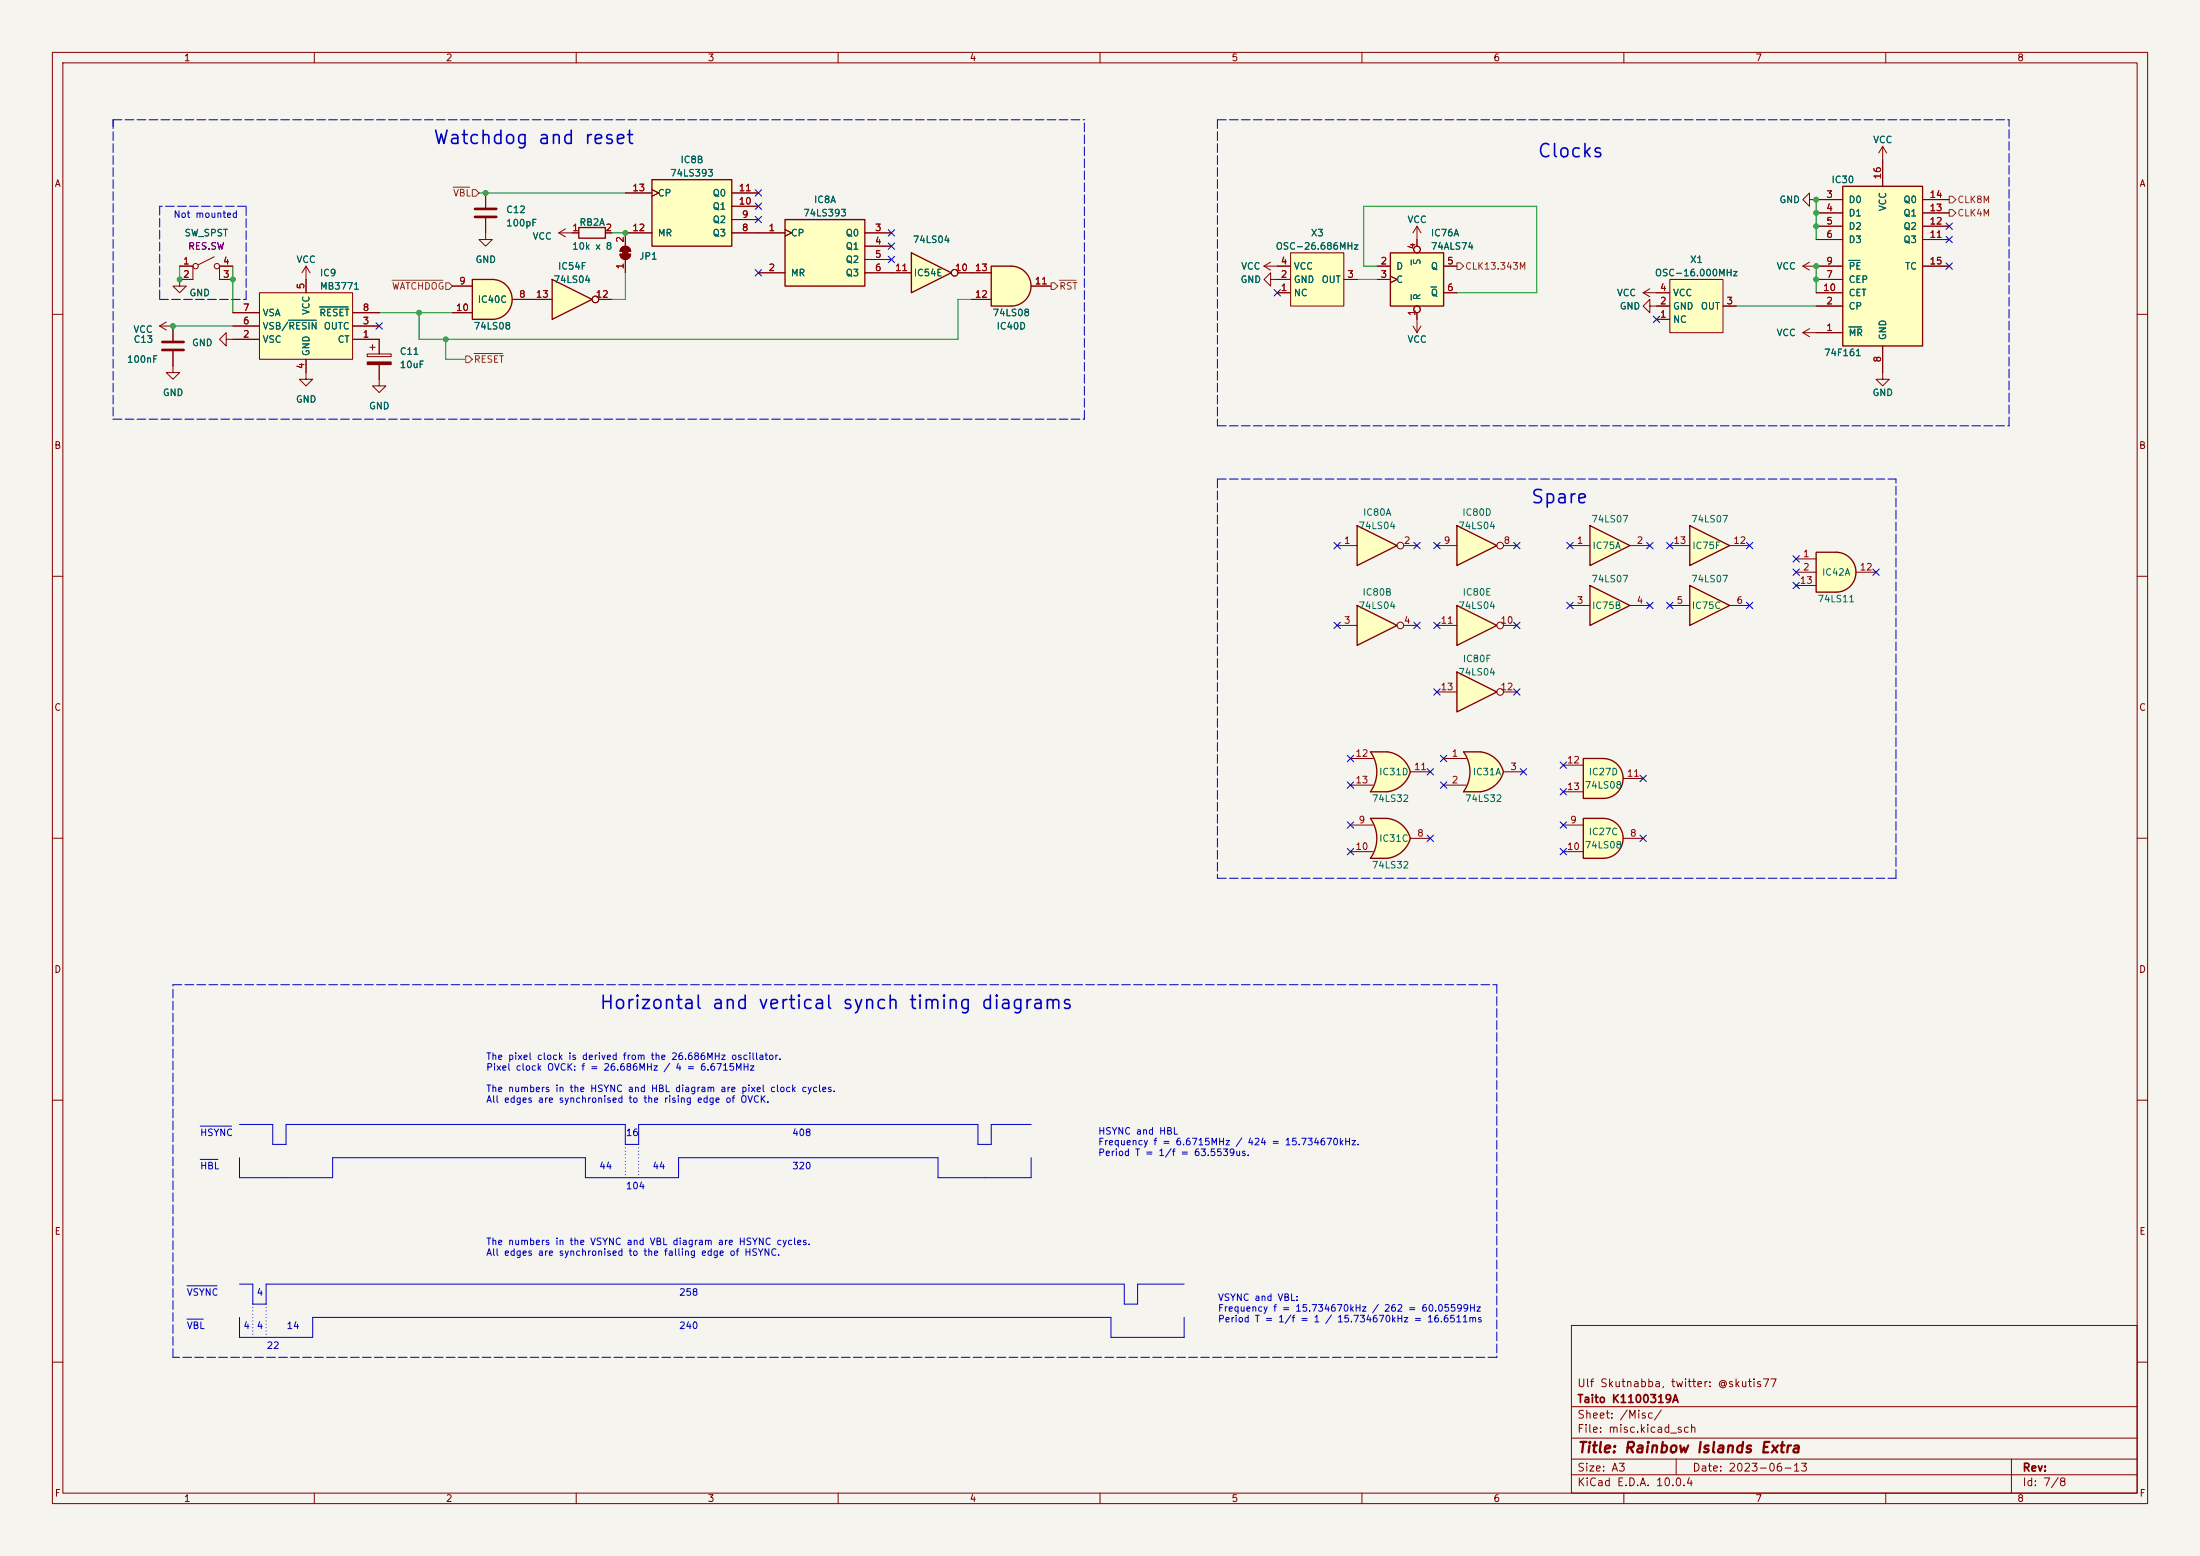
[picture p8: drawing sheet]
<svg xmlns="http://www.w3.org/2000/svg" width="420mm" height="297mm" viewBox="0 0 420 297" stroke-linecap="round" stroke-linejoin="round" font-family="sans-serif">
<path d="M0 0h420v297h-420z" fill="#f5f4ef" stroke="#f5f4ef" stroke-width=".19"/>
<g fill="none" stroke="#840000" stroke-width=".19">
<path d="M10 10h400v277h-400zM12 12h396v273h-396zM60 10v2M110 10v2M160 10v2M210 10v2M260 10v2M310 10v2M360 10v2M10 60h2M408 60h2M10 110h2"/>
<path d="M408 110h2M10 160h2M408 160h2M10 210h2M408 210h2M300 253h108v32h-108zM10 260h2M300 278.5h108M300 274.5h108M300 268.5h108M320 278.5v3M384 278.5v6.5"/>
<path d="M408 260h2M60 285v2M110 285v2M160 285v2M210 285v2M260 285v2M300 281.5h108M310 285v2M360 285v2"/>
</g>
<path d="M49.5 55.9h17.8v12.7h-17.8z" fill="#ffffc2"/>
<path d="M44.4 59.7h5.1M49.5 55.9h17.8v12.7h-17.8zM58.4 53.3v2.6M67.3 59.7h5.1M241.3 50.8l1.3 .8M241.3 50.8h2.5M242.6 50l-1.3 .8M44.4 64.8h5.1M44.4 62.2h5.1M58.4 68.6v2.5M67.3 64.8h5.1M67.3 62.2h5.1" fill="none" stroke="#840000" stroke-width=".19"/>
<path d="M61 58.6h5.5M55.1 61.1h5.3" fill="none" stroke="#006464" stroke-width=".19"/>
<path d="M246.4 48.3h10.1v10.1h-10.1z" fill="#ffffc2"/>
<path d="M243.8 55.9h2.6M243.8 53.3h2.6M243.8 50.8h2.6M246.4 48.3h10.1v10.1h-10.1zM256.5 53.3h2.6" fill="none" stroke="#840000" stroke-width=".19"/>
<path d="M265.4 48.3h10.2v10.1h-10.2z" fill="#ffffc2"/>
<path d="M265.4 48.3h10.2v10.1h-10.2z" fill="none" stroke="#840000" stroke-width=".25"/>
<g fill="none" stroke="#840000" stroke-width=".19">
<path d="M242.6 53.3v-1.2l-1.3 1.2 1.3 1.3v-1.3h1.2M262.9 50.8h2.5M262.9 53.3h2.5M265.4 52.7l1.3 .6-1.3 .7M270.5 43.2v3.8M270.5 59.7v3.8M270.5 43.2l-.8 1.3M270.5 43.2l.8 1.3M275.6 50.8h2.5M275.6 55.9h2.5M269.7 62.2l.8 1.3M271.3 62.2l-.8 1.3"/>
<path d="M359.4 71.1v1.3h1.3l-1.3 1.3-1.3-1.3h1.3"/>
<circle cx="270.5" cy="59.1" r=".63"/>
<circle cx="270.5" cy="47.6" r=".63"/>
</g>
<path d="M269.4 49.6v1M269.4 56.3v1M273.2 54.8h1" fill="none" stroke="#006464" stroke-width=".19"/>
<path d="M351.8 35.6h15.2v30.4h-15.2z" fill="#ffffc2"/>
<path d="M351.8 35.6h15.2v30.4h-15.2z" fill="none" stroke="#840000" stroke-width=".25"/>
<g fill="none" stroke="#840000" stroke-width=".19">
<path d="M346.7 38.1h5.1M359.4 27.9v7.7M359.4 27.9l-.8 1.3M359.4 27.9l.8 1.3M367 38.1h5.1M346.7 58.4h5.1M346.7 40.6h5.1M346.7 43.2h5.1M346.7 45.7h5.1M346.7 53.3h5.1M346.7 50.8h5.1M346.7 55.9h5.1"/>
<path d="M367 40.6h5.1M367 43.2h5.1M367 45.7h5.1M367 50.8h5.1M346.7 63.5h5.1M359.4 66v5.1"/>
</g>
<path d="M352.9 49.7h2.2M352.9 62.4h2.5" fill="none" stroke="#006464" stroke-width=".19"/>
<path d="M193 50.8a3.8 3.8 0 0 1 3.8 3.8 3.8 3.8 0 0 1-3.8 3.8z" fill="#ffffc2" stroke="#ffffc2" stroke-width=".19"/>
<path d="M189.2 50.8h3.8v7.6h-3.8z" fill="#ffffc2"/>
<path d="M189.2 50.8h3.8a3.8 3.8 0 0 1 3.8 3.8 3.8 3.8 0 0 1-3.8 3.8h-3.8z" fill="none" stroke="#840000" stroke-width=".25"/>
<path d="M185.4 57.2h3.8M185.4 52.1h3.8M196.8 54.6h3.9M313.7 55.9l1.3 .7M313.7 55.9h2.5M315 55.1l-1.3 .8M344.2 63.5l1.2 .8M344.2 63.5h2.5M345.4 62.7l-1.2 .8" fill="none" stroke="#840000" stroke-width=".19"/>
<path d="M318.8 53.3h10.1v10.2h-10.1z" fill="#ffffc2"/>
<path d="M345.4 38.1v-1.3l-1.2 1.3 1.2 1.3v-1.3h1.3M315 58.4v-1.2l-1.3 1.2 1.3 1.3v-1.3h3.8M316.2 55.9h2.6M318.8 53.3h10.1v10.2h-10.1zM328.9 58.4h2.6M344.2 50.8l1.2 .8M344.2 50.8h2.5M345.4 50l-1.2 .8M316.2 61h2.6" fill="none" stroke="#840000" stroke-width=".19"/>
<path d="M306.1 156.2a3.8 3.8 0 0 1 3.8 3.8 3.8 3.8 0 0 1-3.8 3.8z" fill="#ffffc2" stroke="#ffffc2" stroke-width=".19"/>
<path d="M302.3 156.2h3.8v7.6h-3.8z" fill="#ffffc2"/>
<path d="M302.3 156.2h3.8a3.8 3.8 0 0 1 3.8 3.8 3.8 3.8 0 0 1-3.8 3.8h-3.8z" fill="none" stroke="#840000" stroke-width=".25"/>
<path d="M298.4 157.5h3.9M298.4 162.6h3.9M309.9 160h3.8" fill="none" stroke="#840000" stroke-width=".19"/>
<path d="M261.6 156.2h3.2M261.6 163.8h3.2" fill="none" stroke="#ffffc2" stroke-width=".19"/>
<g fill="#ffffc2" stroke="#ffffc2" stroke-width=".19">
<path d="M264.2 158.7l5 1.3a5.2 5.2 0 0 1-4.4 3.8z"/>
<path d="M264.8 156.2a5.1 5.1 0 0 1 4.4 3.8l-4.9 1.3z"/>
</g>
<path d="M261.6 156.2h3.2v7.6h-3.2a6.7 6.7 0 0 0 0-7.6z" fill="#ffffc2"/>
<path d="M264.8 156.2h-3.2a6.6 6.6 0 0 1 0 7.6h3.2M264.8 156.2a5.2 5.2 0 0 1 4.4 3.8 5.2 5.2 0 0 1-4.4 3.8" fill="none" stroke="#840000" stroke-width=".25"/>
<path d="M257.8 157.5h4.3M257.8 162.6h4.3M269.2 160h3.8" fill="none" stroke="#840000" stroke-width=".19"/>
<path d="M261.6 143.5h3.2M261.6 151.1h3.2" fill="none" stroke="#ffffc2" stroke-width=".19"/>
<g fill="#ffffc2" stroke="#ffffc2" stroke-width=".19">
<path d="M264.2 146l5 1.3a5.2 5.2 0 0 1-4.4 3.8z"/>
<path d="M264.8 143.5a5.1 5.1 0 0 1 4.4 3.8l-4.9 1.3z"/>
</g>
<path d="M261.6 143.5h3.2v7.6h-3.2a6.7 6.7 0 0 0 0-7.6z" fill="#ffffc2"/>
<path d="M264.8 143.5h-3.2a6.6 6.6 0 0 1 0 7.6h3.2M264.8 143.5a5.2 5.2 0 0 1 4.4 3.8 5.2 5.2 0 0 1-4.4 3.8" fill="none" stroke="#840000" stroke-width=".25"/>
<path d="M257.8 144.8h4.3M257.8 149.9h4.3M269.2 147.3h3.8" fill="none" stroke="#840000" stroke-width=".19"/>
<path d="M259.1 115.6l7.6 3.8-7.6 3.8z" fill="#ffffc2"/>
<path d="M259.1 115.6l7.6 3.8-7.6 3.8z" fill="none" stroke="#840000" stroke-width=".25"/>
<g fill="none" stroke="#840000" stroke-width=".19">
<path d="M255.3 119.4h3.8M268 119.4h2.5"/>
<circle cx="267.3" cy="119.4" r=".63"/>
</g>
<path d="M259.1 100.3l7.6 3.8-7.6 3.9z" fill="#ffffc2"/>
<path d="M259.1 100.3l7.6 3.8-7.6 3.9z" fill="none" stroke="#840000" stroke-width=".25"/>
<g fill="none" stroke="#840000" stroke-width=".19">
<path d="M255.3 104.1h3.8M268 104.1h2.5"/>
<circle cx="267.3" cy="104.1" r=".63"/>
</g>
<path d="M306.1 144.8a3.8 3.8 0 0 1 3.8 3.8 3.8 3.8 0 0 1-3.8 3.8z" fill="#ffffc2" stroke="#ffffc2" stroke-width=".19"/>
<path d="M302.3 144.8h3.8v7.6h-3.8z" fill="#ffffc2"/>
<path d="M302.3 144.8h3.8a3.8 3.8 0 0 1 3.8 3.8 3.8 3.8 0 0 1-3.8 3.8h-3.8z" fill="none" stroke="#840000" stroke-width=".25"/>
<path d="M298.4 146.1h3.9M298.4 151.1h3.9M309.9 148.6h3.8" fill="none" stroke="#840000" stroke-width=".19"/>
<path d="M279.4 143.5h3.2M279.4 151.1h3.2" fill="none" stroke="#ffffc2" stroke-width=".19"/>
<g fill="#ffffc2" stroke="#ffffc2" stroke-width=".19">
<path d="M282 146l5 1.3a5.2 5.2 0 0 1-4.4 3.8z"/>
<path d="M282.6 143.5a5.1 5.1 0 0 1 4.4 3.8l-5 1.3z"/>
</g>
<path d="M279.4 143.5h3.2v7.6h-3.2a6.7 6.7 0 0 0 0-7.6z" fill="#ffffc2"/>
<path d="M279.4 143.5h3.2a5.1 5.1 0 0 1 4.4 3.8 5.2 5.2 0 0 1-4.4 3.8h-3.2a6.6 6.6 0 0 0 0-7.6z" fill="none" stroke="#840000" stroke-width=".25"/>
<path d="M275.6 144.8h4.3M275.6 149.9h4.3M287 147.3h3.8" fill="none" stroke="#840000" stroke-width=".19"/>
<path d="M303.5 100.3l7.6 3.8-7.6 3.9z" fill="#ffffc2"/>
<path d="M303.5 100.3l7.6 3.8-7.6 3.9z" fill="none" stroke="#840000" stroke-width=".25"/>
<path d="M299.7 104.1h3.8M311.1 104.1h3.9" fill="none" stroke="#840000" stroke-width=".19"/>
<path d="M303.5 111.8l7.6 3.8-7.6 3.8z" fill="#ffffc2"/>
<path d="M303.5 111.8l7.6 3.8-7.6 3.8z" fill="none" stroke="#840000" stroke-width=".25"/>
<path d="M299.7 115.6h3.8M311.1 115.6h3.9" fill="none" stroke="#840000" stroke-width=".19"/>
<path d="M278.1 115.6l7.6 3.8-7.6 3.8z" fill="#ffffc2"/>
<path d="M278.1 115.6l7.6 3.8-7.6 3.8z" fill="none" stroke="#840000" stroke-width=".25"/>
<g fill="none" stroke="#840000" stroke-width=".19">
<path d="M274.3 119.4h3.8M287 119.4h2.6"/>
<circle cx="286.4" cy="119.4" r=".63"/>
</g>
<path d="M278.1 100.3l7.6 3.8-7.6 3.9z" fill="#ffffc2"/>
<path d="M278.1 100.3l7.6 3.8-7.6 3.9z" fill="none" stroke="#840000" stroke-width=".25"/>
<g fill="none" stroke="#840000" stroke-width=".19">
<path d="M274.3 104.1h3.8M287 104.1h2.6"/>
<circle cx="286.4" cy="104.1" r=".63"/>
</g>
<path d="M278.1 128.3l7.6 3.8-7.6 3.8z" fill="#ffffc2"/>
<path d="M278.1 128.3l7.6 3.8-7.6 3.8z" fill="none" stroke="#840000" stroke-width=".25"/>
<g fill="none" stroke="#840000" stroke-width=".19">
<path d="M274.3 132.1h3.8M287 132.1h2.6"/>
<circle cx="286.4" cy="132.1" r=".63"/>
</g>
<path d="M322.6 111.8l7.6 3.8-7.6 3.8z" fill="#ffffc2"/>
<path d="M322.6 111.8l7.6 3.8-7.6 3.8z" fill="none" stroke="#840000" stroke-width=".25"/>
<path d="M318.8 115.6h3.8M330.2 115.6h3.8" fill="none" stroke="#840000" stroke-width=".19"/>
<path d="M350.5 105.4a3.8 3.8 0 0 1 3.8 3.8 3.8 3.8 0 0 1-3.8 3.8z" fill="#ffffc2" stroke="#ffffc2" stroke-width=".19"/>
<path d="M346.7 105.4h3.8v7.6h-3.8z" fill="#ffffc2"/>
<path d="M346.7 105.4h3.8a3.8 3.8 0 0 1 3.8 3.8 3.8 3.8 0 0 1-3.8 3.8h-3.8z" fill="none" stroke="#840000" stroke-width=".25"/>
<path d="M342.9 106.7h3.8M342.9 109.2h3.8M342.9 111.8h3.8M354.3 109.2h3.8" fill="none" stroke="#840000" stroke-width=".19"/>
<path d="M322.6 100.3l7.6 3.8-7.6 3.9z" fill="#ffffc2"/>
<path d="M322.6 100.3l7.6 3.8-7.6 3.9z" fill="none" stroke="#840000" stroke-width=".25"/>
<path d="M58.4 71.1v1.3h1.3l-1.3 1.3-1.3-1.3h1.3M70.1 67.6h4.6v.5h-4.6zM70.6 66.3h1M71.1 65.8v1M72.4 69.6v4.1h1.3l-1.3 1.2-1.3-1.2h1.3M72.4 64.8v2.8M318.8 104.1h3.8M330.2 104.1h3.8" fill="none" stroke="#840000" stroke-width=".19"/>
<path d="M70.1 69.1h4.6v.5h-4.6z" fill="#840000" stroke="#840000" stroke-width=".19"/>
<path d="M94 53.3a3.8 3.8 0 0 1 3.8 3.9 3.8 3.8 0 0 1-3.8 3.8z" fill="#ffffc2" stroke="#ffffc2" stroke-width=".19"/>
<path d="M90.2 53.3h3.8v7.7h-3.8z" fill="#ffffc2"/>
<path d="M90.2 53.3h3.8a3.8 3.8 0 0 1 3.8 3.9 3.8 3.8 0 0 1-3.8 3.8h-3.8z" fill="none" stroke="#840000" stroke-width=".25"/>
<path d="M86.4 54.6h3.8M86.4 59.7h3.8M97.8 57.2h3.8" fill="none" stroke="#840000" stroke-width=".19"/>
<path d="M105.4 53.3l7.6 3.9-7.6 3.8z" fill="#ffffc2"/>
<path d="M105.4 53.3l7.6 3.9-7.6 3.8zM110.5 43.4h5.1v2.1h-5.1z" fill="none" stroke="#840000" stroke-width=".25"/>
<g fill="none" stroke="#840000" stroke-width=".19">
<path d="M92.7 36.8v2.8M92.7 41.7v4h1.3l-1.3 1.3-1.3-1.3h1.3M101.6 57.2h3.8M106.7 44.5h3.8M106.7 44.5l1.2 .7M107.9 43.7l-1.2 .8M114.3 57.2h2.5M115.6 44.5h1.2M118.4 48.5h2a1.02 1.02 0 0 1-1 1 1.02 1.02 0 0 1-1-1zM118.7 47.3a1.02 1.02 0 0 1 1.1-.2 1.02 1.02 0 0 1 .6 .9h-2zM119.4 44.5v2.5M119.4 49.5v2.6"/>
<path d="M33 69.9v1.2h1.3l-1.3 1.3-1.3-1.3h1.3"/>
<circle cx="113.7" cy="57.1" r=".63"/>
</g>
<path d="M90.7 39.9h4M90.7 41.4h4" fill="none" stroke="#840000" stroke-width=".51"/>
<g fill="#840000" stroke="#840000" stroke-width=".19">
<path d="M118.9 47.8h1v1h-1z"/>
<path d="M118.4 48.5h2a1.02 1.02 0 0 1-1 1 1.02 1.02 0 0 1-1-1z"/>
<path d="M118.7 47.3a1.02 1.02 0 0 1 1.1-.2 1.02 1.02 0 0 1 .6 .9h-2z"/>
</g>
<path d="M124.5 34.3h15.2v12.7h-15.2z" fill="#ffffc2"/>
<path d="M124.5 34.3h15.2v12.7h-15.2z" fill="none" stroke="#840000" stroke-width=".25"/>
<path d="M119.4 36.8h5.1M124.5 36.2l1.2 .6-1.2 .7M139.7 39.4h5.1M139.7 36.8h5.1M119.4 44.5h5.1M139.7 44.5h5.1M139.7 41.9h5.1" fill="none" stroke="#840000" stroke-width=".19"/>
<path d="M149.9 41.9h15.2v12.7h-15.2z" fill="#ffffc2"/>
<path d="M149.9 41.9h15.2v12.7h-15.2z" fill="none" stroke="#840000" stroke-width=".25"/>
<path d="M144.8 44.5h5.1M144.8 52.1h5.1M149.9 43.8l1.2 .7-1.2 .6M165.1 44.5h5.1M165.1 52.1h5.1M165.1 47h5.1M165.1 49.5h5.1" fill="none" stroke="#840000" stroke-width=".19"/>
<path d="M174 48.3l7.6 3.8-7.6 3.8z" fill="#ffffc2"/>
<path d="M174 48.3l7.6 3.8-7.6 3.8z" fill="none" stroke="#840000" stroke-width=".25"/>
<g fill="none" stroke="#840000" stroke-width=".19">
<path d="M92.7 36.8v2.8M119.4 36.8h5.1M124.5 36.2l1.2 .6-1.2 .7M139.7 39.4h5.1M139.7 36.8h5.1M346.7 38.1h5.1M359.4 30.5v5.1M367 38.1h5.1M34.3 50.8h2.5v2.5h-2.5v1.3h1.3l-1.3 1.3-1.3-1.3h1.3M40.9 49l-3.1 1.5M44.4 50.8h-2.5v2.5h2.5M44.4 59.7h5.1"/>
<path d="M58.4 50.8l-.7 1.3M58.4 50.8l.8 1.3M58.4 50.8v5.1M67.3 59.7h5.1M86.4 59.7h3.8M86.4 54.6h3.8M92.7 41.7v2.8M97.8 57.2h7.6M109.2 44.5h1.3M114.3 57.2h2.5M115.6 44.5h1.2M119.4 49.5v2.6"/>
<path d="M124.5 44.5h-5.1v2.5M139.7 44.5h10.2M139.7 41.9h5.1M144.8 52.1h5.1M149.9 43.8l1.2 .7-1.2 .6M165.1 52.1h8.9M165.1 44.5h5.1M165.1 47h5.1M165.1 49.5h5.1M182.9 52.1h6.3M185.4 57.2h3.8M196.8 54.6h3.9"/>
<path d="M243.8 50.8h2.6M243.8 53.3h2.6M243.8 55.9h2.6M256.5 53.3h2.6M262.9 50.8h2.5M262.9 53.3h2.5M265.4 52.7l1.3 .6-1.3 .7M270.5 45.7v1.3M270.5 59.7v1.3M275.6 50.8h2.5M275.6 55.9h2.5M316.2 58.4h2.6"/>
<path d="M316.2 55.9h2.6M328.9 58.4h2.6M346.7 50.8h5.1M346.7 53.3h5.1M346.7 58.4h5.1M346.7 55.9h5.1M346.7 40.6h5.1M346.7 43.2h5.1M346.7 45.7h5.1M367 50.8h5.1M367 40.6h5.1M367 43.2h5.1"/>
<path d="M367 45.7h5.1M30.5 62.2l1.2 .8M30.5 62.2h2.5v2.8M31.7 61.5l-1.2 .7M33 67.1v2.8M43.2 64.8v-1.3l-1.3 1.3 1.3 1.2v-1.2h6.3M44.4 62.2h5.1M58.4 68.6v2.5M67.3 62.2h5.1M67.3 64.8h5.1v2.8M72.4 69.6v2.8M316.2 61h2.6"/>
<path d="M346.7 63.5h5.1M359.4 66v5.1"/>
<circle cx="37.3" cy="50.8" r=".51"/>
<circle cx="41.4" cy="50.8" r=".51"/>
<circle cx="113.7" cy="57.1" r=".63"/>
<circle cx="182.2" cy="52.1" r=".63"/>
<circle cx="270.5" cy="59.1" r=".63"/>
<circle cx="270.5" cy="47.6" r=".63"/>
</g>
<path d="M31 65.3h4.1M31 66.8h4.1" fill="none" stroke="#840000" stroke-width=".51"/>
<path d="M86.5 35.7h3.1M90.2 36.2h.6l.6 .6-.6 .7h-.6zM372.1 37.5h.6l.7 .6-.7 .6h-.6zM74.8 53.5h9.8M85.1 54h.6l.7 .6-.7 .6h-.6zM200.7 54h.6l.6 .6-.6 .6h-.6zM202.2 53.5h3.2M278.1 50.2h.7l.6 .6-.6 .6h-.7zM372.1 40h.6l.7 .6-.7 .7h-.6zM88.9 67.9h.6l.7 .7-.7 .6h-.6zM90.5 67.5h5.5" fill="none" stroke="#725600" stroke-width=".19"/>
<g fill="none" stroke="#0000c2" stroke-width=".19" stroke-dasharray="1.7 .6">
<path d="M21.6 22.9v1.2M21.6 22.9h185.4M21.6 22.9v57.1M30.5 39.4v17.8M47 39.4h-16.5M232.4 22.9h151.1M232.4 22.9v58.4M30.5 57.2h16.5M47 57.2v-17.8M21.6 80h185.4M207 80v-57.1M232.4 81.3h151.1"/>
<path d="M232.4 91.4v76.2M232.4 91.4h129.5M383.5 81.3v-58.4M232.4 167.6h129.5M361.9 167.6v-76.2M33 188h50.8M83.8 188h201.9M285.7 188v71.1M33 259.1v-71.1M285.7 259.1h-252.7"/>
</g>
<path d="M38.2 215h6M45.7 214.6h6.4v3.8h2.5v-3.8h64.8v3.8h2.5v-3.8h64.8v3.8h2.5v-3.8h7.6M38.2 221.3h3.4M45.7 221v3.8h17.8v-3.8h48.3v3.8h17.7v-3.8h49.6v3.8h17.7v-3.8M35.7 251.8h3.1M35.7 245.4h5.7M45.7 245.1h2.6v3.8h2.5v-3.8h163.8v3.8h2.6v-3.8h8.9M45.7 251.5v3.8h14v-3.8h152.4v3.8h14v-3.8" fill="none" stroke="#0000c2" stroke-width=".19"/>
<path d="M119.4 218.4v6.4M121.9 218.4v6.4M48.3 248.9v6.4M50.8 248.9v6.4" fill="none" stroke="#0000c2" stroke-width=".19" stroke-dasharray="0 .6"/>
<g fill="none" stroke="#009600" stroke-width=".19">
<path d="M91.4 36.8h28M346.7 38.1v7.6M34.3 50.8v2.5M44.4 50.8v8.9M72.4 59.7h14M116.8 44.5h2.6M119.4 52.1v5.1h-2.6M185.4 57.2h-2.5v7.6h-102.9v-5.1M259.1 53.3h3.8M262.9 50.8h-2.6v-11.4h33.1v16.5h-15.3M331.5 58.4h15.2M346.7 50.8v5.1"/>
<path d="M33 62.2h11.4M85.1 64.8v3.8h3.8"/>
</g>
<g fill="none" stroke="#000084" stroke-width=".19">
<path d="M144.2 36.2l1.2 1.2M144.2 38.8l1.2 1.2M145.4 36.2l-1.2 1.2M145.4 38.8l-1.2 1.2M144.2 51.5l1.2 1.2M144.2 41.3l1.2 1.2M145.4 51.5l-1.2 1.2M145.4 41.3l-1.2 1.2M169.6 46.4l1.2 1.2M169.6 43.8l1.2 1.3M169.6 48.9l1.2 1.2M170.8 46.4l-1.2 1.2"/>
<path d="M170.8 43.8l-1.2 1.3M170.8 48.9l-1.2 1.2M243.2 55.3l1.2 1.2M244.4 55.3l-1.2 1.2M371.5 42.6l1.2 1.2M371.5 50.2l1.2 1.2M371.5 45.1l1.2 1.2M372.7 42.6l-1.2 1.2M372.7 50.2l-1.2 1.2M372.7 45.1l-1.2 1.2M71.8 61.6l1.2 1.2M73 61.6l-1.2 1.2"/>
<path d="M315.6 60.4l1.2 1.2M316.8 60.4l-1.2 1.2M254.7 103.5l1.2 1.2M254.7 118.8l1.2 1.2M255.9 103.5l-1.2 1.2M255.9 118.8l-1.2 1.2M269.9 103.5l1.2 1.2M269.9 118.8l1.2 1.2M271.1 103.5l-1.2 1.2M271.1 118.8l-1.2 1.2M273.7 118.8l1.2 1.2M273.7 103.5l1.2 1.2"/>
<path d="M274.9 118.8l-1.2 1.2M274.9 103.5l-1.2 1.2M289 103.5l1.2 1.2M289 118.8l1.2 1.2M290.2 103.5l-1.2 1.2M290.2 118.8l-1.2 1.2M299.1 103.5l1.2 1.2M299.1 115l1.2 1.2M300.3 115l-1.2 1.2M300.3 103.5l-1.2 1.2M314.4 115l1.2 1.2M314.4 103.5l1.2 1.2"/>
<path d="M315.6 115l-1.2 1.2M315.6 103.5l-1.2 1.2M318.2 115l1.2 1.2M318.2 103.5l1.2 1.2M319.4 115l-1.2 1.2M319.4 103.5l-1.2 1.2M333.4 103.5l1.2 1.2M333.4 115l1.2 1.2M334.6 103.5l-1.2 1.2M334.6 115l-1.2 1.2M342.3 106.1l1.2 1.2M342.3 111.2l1.2 1.2"/>
<path d="M342.3 108.6l1.2 1.2M343.5 106.1l-1.2 1.2M343.5 111.2l-1.2 1.2M343.5 108.6l-1.2 1.2M357.5 108.6l1.2 1.2M358.7 108.6l-1.2 1.2M273.7 131.5l1.2 1.2M274.9 131.5l-1.2 1.2M289 131.5l1.2 1.2M290.2 131.5l-1.2 1.2M257.2 149.3l1.2 1.2M257.2 144.2l1.2 1.2"/>
<path d="M257.2 156.9l1.2 1.2M258.4 149.3l-1.2 1.2M258.4 144.2l-1.2 1.2M258.4 156.9l-1.2 1.2M272.4 146.7l1.3 1.2M272.4 159.4l1.3 1.2M273.7 146.7l-1.3 1.2M273.7 159.4l-1.3 1.2M275 144.2l1.2 1.2M275 149.3l1.2 1.2M276.2 144.2l-1.2 1.2M276.2 149.3l-1.2 1.2"/>
<path d="M290.2 146.7l1.2 1.2M291.4 146.7l-1.2 1.2M297.8 145.4l1.3 1.3M297.8 150.5l1.3 1.2M297.8 156.9l1.3 1.2M299.1 145.4l-1.3 1.3M299.1 150.5l-1.3 1.2M299.1 156.9l-1.3 1.2M313.1 148l1.2 1.2M313.1 159.4l1.2 1.2M314.3 148l-1.2 1.2M314.3 159.4l-1.2 1.2"/>
<path d="M257.2 162l1.2 1.2M258.4 162l-1.2 1.2M297.8 162l1.3 1.2M299.1 162l-1.3 1.2"/>
</g>
<path d="M61 58.6h5.5M269.4 49.6v1M269.4 56.3v1M273.2 54.8h1M352.9 49.7h2.2M55.1 61.1h5.3M352.9 62.4h2.5" fill="none" stroke="#006464" stroke-width=".19"/>
<g fill="#009600" stroke="#009600" stroke-width=".19">
<circle cx="119.4" cy="44.5" r=".46"/>
<circle cx="92.7" cy="36.8" r=".46"/>
<circle cx="85.1" cy="64.8" r=".46"/>
<circle cx="44.4" cy="53.3" r=".46"/>
<circle cx="80" cy="59.7" r=".46"/>
<circle cx="34.3" cy="53.3" r=".46"/>
<circle cx="33" cy="62.2" r=".46"/>
<circle cx="346.7" cy="53.3" r=".46"/>
<circle cx="346.7" cy="40.6" r=".46"/>
<circle cx="346.7" cy="38.1" r=".46"/>
<circle cx="346.7" cy="43.2" r=".46"/>
<circle cx="346.7" cy="50.8" r=".46"/>
</g>
<g font-size="2.5" fill="#0000c2">
<text x="82.5" y="28.1">Watchdog and reset</text>
<text x="293.4" y="30.7">Clocks</text>
<text x="292.1" y="96.7">Spare</text>
<text x="114.3" y="193.2">Horizontal and vertical synch timing diagrams</text>
</g>
<text font-size="2" fill="#840000" x="301" y="277.8">Title: Rainbow Islands Extra</text>
<g font-size="1.5" fill="#840000">
<text x="301" y="268.1">Taito K1100319A</text>
<text x="301" y="265.1">Ulf Skutnabba, twitter: @skutis77</text>
<text x="301" y="273.8">File: misc.kicad_sch</text>
<text x="301" y="271.1">Sheet: /Misc/</text>
<text x="301" y="281.2">Size: A3</text>
<text x="323" y="281.2">Date: 2023-06-13</text>
<text x="386" y="281.2">Rev:</text>
<text x="301" y="284">KiCad E.D.A. 10.0.4</text>
<text x="386" y="284">Id: 7/8</text>
</g>
<g font-size="1.3" fill="#840000">
<text x="35" y="12">1</text>
<text x="85" y="12">2</text>
<text x="135" y="12">3</text>
<text x="185" y="12">4</text>
<text x="235" y="12">5</text>
<text x="285" y="12">6</text>
<text x="335" y="12">7</text>
<text x="385" y="12">8</text>
<text x="10.3" y="36">A</text>
<text x="408.3" y="36">A</text>
<text x="10.3" y="86">B</text>
<text x="408.2" y="86">B</text>
<text x="10.3" y="136">C</text>
<text x="408.2" y="136">C</text>
<text x="10.3" y="186">D</text>
<text x="408.2" y="186">D</text>
<text x="10.3" y="236">E</text>
<text x="408.3" y="236">E</text>
<text x="10.3" y="286">F</text>
<text x="35" y="287">1</text>
<text x="85" y="287">2</text>
<text x="135" y="287">3</text>
<text x="185" y="287">4</text>
<text x="235" y="287">5</text>
<text x="285" y="287">6</text>
<text x="335" y="287">7</text>
<text x="385" y="287">8</text>
<text x="408.3" y="286">F</text>
</g>
<g font-size="1.3" fill="#006464">
<text x="357.5" y="27.6">VCC</text>
<text x="127.8" y="34">74LS393</text>
<text x="129.8" y="31.5">IC8B</text>
<text x="349.5" y="35.3">IC30</text>
<text x="96.5" y="41">C12</text>
<text x="125.5" y="37.8">CP</text>
<text x="135.9" y="40.3">Q1</text>
<text x="135.9" y="37.8">Q0</text>
<text x="153.2" y="41.6">74LS393</text>
<text x="155.3" y="39.1">IC8A</text>
<text x="339.6" y="39.1">GND</text>
<text x="352.8" y="39.1">D0</text>
<text x="352.8" y="41.6">D1</text>
<text x="360.4" y="40.4" transform="rotate(-90 360.4 40.4)">VCC</text>
<text x="363.3" y="41.6">Q1</text>
<text x="363.3" y="39.1">Q0</text>
<text x="35.1" y="45.4">SW_SPST</text>
<text x="96.5" y="43.5">100pF</text>
<text x="101.6" y="46.1">VCC</text>
<text x="109.1" y="48">10k x 8</text>
<text x="110.5" y="43.4">RB2A</text>
<text x="125.5" y="45.4">MR</text>
<text x="135.9" y="45.4">Q3</text>
<text x="135.9" y="42.9">Q2</text>
<text x="150.9" y="45.4">CP</text>
<text x="161.3" y="45.4">Q0</text>
<text x="161.3" y="48">Q1</text>
<text x="174.2" y="46.7">74LS04</text>
<text x="243.4" y="48">OSC-26.686MHz</text>
<text x="250.1" y="45.4">X3</text>
<text x="268.6" y="42.9">VCC</text>
<text x="273.1" y="45.4">IC76A</text>
<text x="273.1" y="48">74ALS74</text>
<text x="352.8" y="44.2">D2</text>
<text x="352.8" y="46.7">D3</text>
<text x="363.3" y="46.7">Q3</text>
<text x="363.3" y="44.2">Q2</text>
<text x="56.5" y="50.5">VCC</text>
<text x="61" y="53">IC9</text>
<text x="90.7" y="50.5">GND</text>
<text x="106.4" y="51.8">IC54F</text>
<text x="121.9" y="49.9">JP1</text>
<text x="150.9" y="53">MR</text>
<text x="161.3" y="50.5">Q2</text>
<text x="161.3" y="53">Q3</text>
<text x="174.3" y="53">IC54E</text>
<text x="236.8" y="51.8">VCC</text>
<text x="246.9" y="51.8">VCC</text>
<text x="266.4" y="51.8">D</text>
<text x="271.5" y="50.7" transform="rotate(-90 271.5 50.7)">S</text>
<text x="273" y="51.8">Q</text>
<text x="315.8" y="53">OSC-16.000MHz</text>
<text x="322.5" y="50.5">X1</text>
<text x="339.1" y="51.8">VCC</text>
<text x="352.8" y="51.8">PE</text>
<text x="363.6" y="51.8">TC</text>
<text x="36.1" y="56.9">GND</text>
<text x="61" y="55.6">MB3771</text>
<text x="91.1" y="58.1">IC40C</text>
<text x="105.6" y="54.3">74LS04</text>
<text x="236.7" y="54.3">GND</text>
<text x="246.9" y="56.9">NC</text>
<text x="246.9" y="54.3">GND</text>
<text x="252.2" y="54.3">OUT</text>
<text x="266.4" y="54.3">C</text>
<text x="271.5" y="57.4" transform="rotate(-90 271.5 57.4)">R</text>
<text x="273" y="56.9">Q</text>
<text x="308.6" y="56.9">VCC</text>
<text x="309.1" y="59.4">GND</text>
<text x="319.3" y="59.4">GND</text>
<text x="319.3" y="56.9">VCC</text>
<text x="324.6" y="59.4">OUT</text>
<text x="352.8" y="59.4">CP</text>
<text x="352.8" y="54.3">CEP</text>
<text x="352.8" y="56.9">CET</text>
<text x="25.4" y="63.8">VCC</text>
<text x="25.4" y="65.7">C13</text>
<text x="50" y="65.7">VSC</text>
<text x="50" y="63.2">VSB/RESIN</text>
<text x="50" y="60.7">VSA</text>
<text x="59.4" y="60.2" transform="rotate(-90 59.4 60.2)">VCC</text>
<text x="60.9" y="60.7">RESET</text>
<text x="61.7" y="63.2">OUTC</text>
<text x="64.4" y="65.7">CT</text>
<text x="90.3" y="63.2">74LS08</text>
<text x="189.4" y="60.7">74LS08</text>
<text x="190.2" y="63.2">IC40D</text>
<text x="268.6" y="65.7">VCC</text>
<text x="319.3" y="61.9">NC</text>
<text x="339.1" y="64.5">VCC</text>
<text x="352.8" y="64.5">MR</text>
<text x="360.4" y="65" transform="rotate(-90 360.4 65)">GND</text>
<text x="24.1" y="69.6">100nF</text>
<text x="36.6" y="66.4">GND</text>
<text x="59.4" y="68.1" transform="rotate(-90 59.4 68.1)">GND</text>
<text x="76.2" y="68">C11</text>
<text x="76.2" y="70.6">10uF</text>
<text x="348.1" y="68.3">74F161</text>
<text x="31" y="75.9">GND</text>
<text x="56.4" y="77.2">GND</text>
<text x="357.4" y="75.9">GND</text>
<text x="70.4" y="78.4">GND</text>
<text x="259.3" y="101.3">74LS04</text>
<text x="260.1" y="98.8">IC80A</text>
<text x="278.3" y="101.3">74LS04</text>
<text x="279.1" y="98.8">IC80D</text>
<text x="303.7" y="100">74LS07</text>
<text x="322.8" y="100">74LS07</text>
<text x="303.9" y="105.1">IC75A</text>
<text x="323" y="105.1">IC75F</text>
<text x="303.7" y="111.5">74LS07</text>
<text x="322.8" y="111.5">74LS07</text>
<text x="347.7" y="110.2">IC42A</text>
<text x="259.3" y="116.5">74LS04</text>
<text x="260" y="114">IC80B</text>
<text x="278.3" y="116.5">74LS04</text>
<text x="279.1" y="114">IC80E</text>
<text x="303.8" y="116.5">IC75B</text>
<text x="322.9" y="116.5">IC75C</text>
<text x="346.9" y="115.3">74LS11</text>
<text x="278.3" y="129.2">74LS04</text>
<text x="279.1" y="126.7">IC80F</text>
<text x="263.2" y="148.3">IC31D</text>
<text x="281.1" y="148.3">IC31A</text>
<text x="303.2" y="148.3">IC27D</text>
<text x="261.8" y="153.4">74LS32</text>
<text x="279.6" y="153.4">74LS32</text>
<text x="302.4" y="150.8">74LS08</text>
<text x="263.2" y="161">IC31C</text>
<text x="303.2" y="159.7">IC27C</text>
<text x="261.8" y="166.1">74LS32</text>
<text x="302.4" y="162.3">74LS08</text>
</g>
<g font-size="1.3" fill="#a90000">
<text x="359.4" y="34.3" transform="rotate(-90 359.4 34.3)">16</text>
<text x="120.6" y="36.8">13</text>
<text x="140.9" y="39.3">10</text>
<text x="140.9" y="36.8">11</text>
<text x="141.5" y="41.9">9</text>
<text x="348.5" y="38.1">3</text>
<text x="348.5" y="40.6">4</text>
<text x="368.3" y="40.6">13</text>
<text x="368.3" y="38.1">14</text>
<text x="109.1" y="44.4">1</text>
<text x="115.5" y="44.4">2</text>
<text x="119.4" y="46.4" transform="rotate(-90 119.4 46.4)">2</text>
<text x="120.6" y="44.4">12</text>
<text x="141.5" y="44.4">8</text>
<text x="146.6" y="44.4">1</text>
<text x="166.9" y="44.4">3</text>
<text x="166.9" y="47">4</text>
<text x="270.5" y="47.7" transform="rotate(-90 270.5 47.7)">4</text>
<text x="348.5" y="43.2">5</text>
<text x="348.5" y="45.7">6</text>
<text x="368.3" y="45.7">11</text>
<text x="368.3" y="43.2">12</text>
<text x="34.9" y="50.8">1</text>
<text x="34.9" y="53.3">2</text>
<text x="42.5" y="53.3">3</text>
<text x="42.5" y="50.8">4</text>
<text x="119.4" y="51.5" transform="rotate(-90 119.4 51.5)">1</text>
<text x="146.6" y="52">2</text>
<text x="166.9" y="49.5">5</text>
<text x="166.9" y="52">6</text>
<text x="170.8" y="52">11</text>
<text x="182.2" y="52">10</text>
<text x="186" y="52">13</text>
<text x="244.4" y="53.3">2</text>
<text x="244.4" y="50.8">4</text>
<text x="257.1" y="53.3">3</text>
<text x="263.5" y="50.8">2</text>
<text x="263.5" y="53.3">3</text>
<text x="276.2" y="50.8">5</text>
<text x="348.5" y="53.3">7</text>
<text x="348.5" y="50.8">9</text>
<text x="368.3" y="50.8">15</text>
<text x="46.3" y="59.7">7</text>
<text x="58.4" y="55.3" transform="rotate(-90 58.4 55.3)">5</text>
<text x="69.1" y="59.7">8</text>
<text x="87" y="59.7">10</text>
<text x="87.6" y="54.6">9</text>
<text x="99" y="57.1">8</text>
<text x="102.2" y="57.1">13</text>
<text x="113.6" y="57.1">12</text>
<text x="186" y="57.1">12</text>
<text x="197.4" y="54.6">11</text>
<text x="244.4" y="55.9">1</text>
<text x="276.2" y="55.9">6</text>
<text x="316.8" y="58.4">2</text>
<text x="316.8" y="55.9">4</text>
<text x="329.5" y="58.4">3</text>
<text x="347.9" y="55.9">10</text>
<text x="348.5" y="58.4">2</text>
<text x="46.3" y="64.7">2</text>
<text x="46.3" y="62.2">6</text>
<text x="69.1" y="64.7">1</text>
<text x="69.1" y="62.2">3</text>
<text x="270.5" y="60.4" transform="rotate(-90 270.5 60.4)">1</text>
<text x="316.8" y="60.9">1</text>
<text x="348.5" y="63.5">1</text>
<text x="58.4" y="70.6" transform="rotate(-90 58.4 70.6)">4</text>
<text x="359.4" y="69.3" transform="rotate(-90 359.4 69.3)">8</text>
<text x="256.5" y="104.1">1</text>
<text x="267.9" y="104.1">2</text>
<text x="275.5" y="104.1">9</text>
<text x="286.9" y="104.1">8</text>
<text x="300.9" y="104.1">1</text>
<text x="312.3" y="104.1">2</text>
<text x="319.4" y="104.1">13</text>
<text x="330.8" y="104.1">12</text>
<text x="344.1" y="106.7">1</text>
<text x="343.5" y="111.7">13</text>
<text x="344.1" y="109.2">2</text>
<text x="354.9" y="109.2">12</text>
<text x="256.5" y="119.4">3</text>
<text x="267.9" y="119.4">4</text>
<text x="274.9" y="119.4">11</text>
<text x="286.3" y="119.4">10</text>
<text x="300.9" y="115.5">3</text>
<text x="312.3" y="115.5">4</text>
<text x="320" y="115.5">5</text>
<text x="331.4" y="115.5">6</text>
<text x="274.9" y="132.1">13</text>
<text x="286.3" y="132.1">12</text>
<text x="258.7" y="144.8">12</text>
<text x="258.7" y="149.8">13</text>
<text x="269.8" y="147.3">11</text>
<text x="277" y="144.8">1</text>
<text x="277" y="149.8">2</text>
<text x="288.2" y="147.3">3</text>
<text x="299" y="146">12</text>
<text x="310.5" y="148.6">11</text>
<text x="299" y="151.1">13</text>
<text x="259.3" y="157.5">9</text>
<text x="270.4" y="160">8</text>
<text x="299.6" y="157.5">9</text>
<text x="311.1" y="160">8</text>
<text x="258.7" y="162.5">10</text>
<text x="299" y="162.5">10</text>
</g>
<g font-size="1.3" fill="#0000c2">
<text x="33" y="41.9">Not mounted</text>
<text x="92.7" y="202.6">The pixel clock is derived from the 26.686MHz oscillator.</text>
<text x="92.7" y="204.7">Pixel clock OVCK: f = 26.686MHz / 4 = 6.6715MHz</text>
<text x="92.7" y="208.8">The numbers in the HSYNC and HBL diagram are pixel clock cycles.</text>
<text x="92.7" y="210.8">All edges are synchronised to the rising edge of OVCK.</text>
<text x="38.1" y="217.1">HSYNC</text>
<text x="119.4" y="217.1">16</text>
<text x="151.1" y="217.1">408</text>
<text x="209.5" y="216.9">HSYNC and HBL</text>
<text x="209.5" y="218.9">Frequency f = 6.6715MHz / 424 = 15.734670kHz.</text>
<text x="209.5" y="221">Period T = 1/f = 63.5539us.</text>
<text x="38.1" y="223.5">HBL</text>
<text x="114.3" y="223.5">44</text>
<text x="119.4" y="227.3">104</text>
<text x="124.5" y="223.5">44</text>
<text x="151.1" y="223.5">320</text>
<text x="92.7" y="238">The numbers in the VSYNC and VBL diagram are HSYNC cycles.</text>
<text x="92.7" y="240">All edges are synchronised to the falling edge of HSYNC.</text>
<text x="35.6" y="247.6">VSYNC</text>
<text x="48.9" y="247.6">4</text>
<text x="129.5" y="247.6">258</text>
<text x="232.4" y="248.6">VSYNC and VBL:</text>
<text x="232.4" y="250.7">Frequency f = 15.734670kHz / 262 = 60.05599Hz</text>
<text x="35.6" y="254">VBL</text>
<text x="46.4" y="254">4</text>
<text x="48.9" y="254">4</text>
<text x="50.8" y="257.8">22</text>
<text x="54.6" y="254">14</text>
<text x="129.5" y="254">240</text>
<text x="232.4" y="252.7">Period T = 1/f = 1 / 15.734670kHz = 16.6511ms</text>
</g>
<g font-size="1.3" fill="#725600">
<text x="86.4" y="37.8">VBL</text>
<text x="373.6" y="39.1">CLK8M</text>
<text x="373.6" y="41.6">CLK4M</text>
<text x="279.6" y="51.8">CLK13.343M</text>
<text x="74.7" y="55.6">WATCHDOG</text>
<text x="202.1" y="55.6">RST</text>
<text x="90.4" y="69.6">RESET</text>
</g>
<text font-size="1.3" fill="#840084" x="35.8" y="48">RES.SW</text>
</svg>
